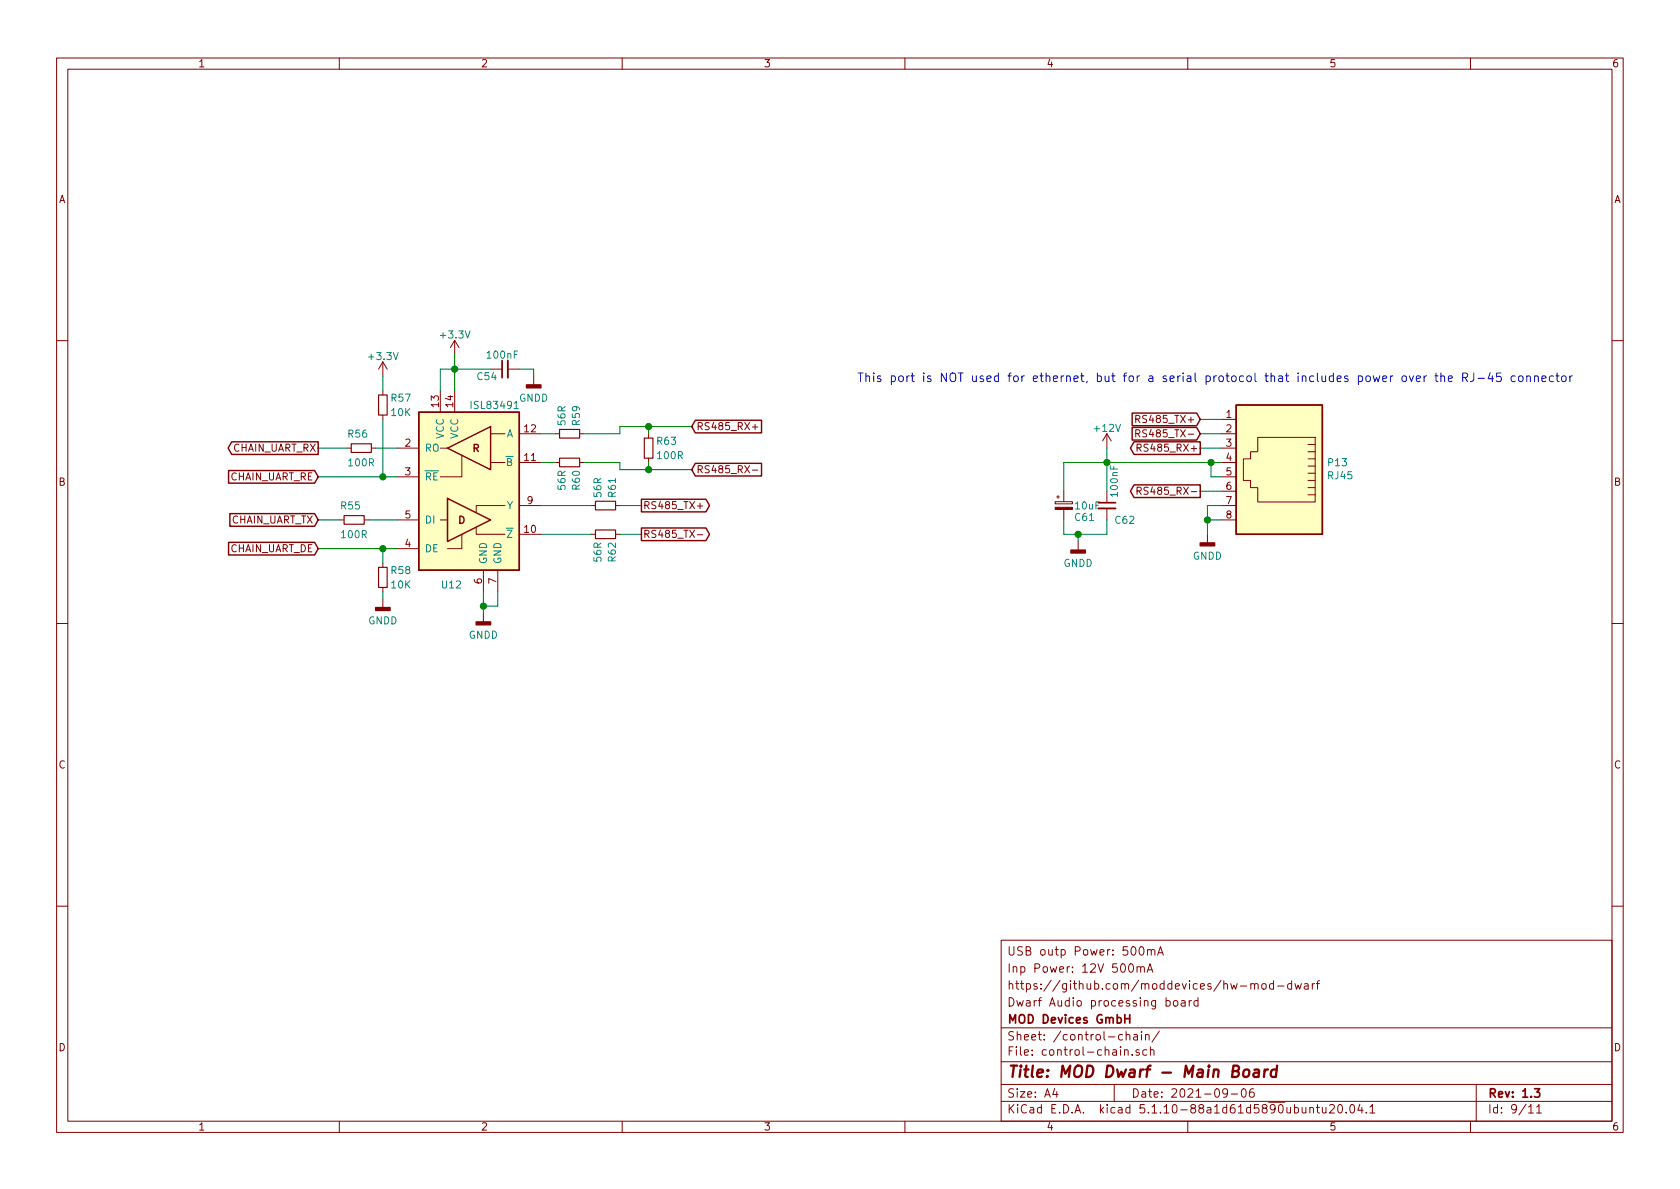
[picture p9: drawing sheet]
<svg xmlns="http://www.w3.org/2000/svg" width="297mm" height="210mm" viewBox="0 0 297 210" stroke-linecap="round" stroke-linejoin="round" font-family="sans-serif">
<g fill="none" stroke="#840000" stroke-width=".18">
<path d="M10 10.3h277v189.9h-277zM12 12.2h273v186.1h-273zM60 10.3v1.9M110 10.3v1.9M160 10.3v1.9M210 10.3v1.9M260 10.3v1.9M10 60.2h2M61.3 79.2h.8M65.7 79.2h.7M67.7 64l-.8 1.3M67.7 64v2.5"/>
<path d="M67.7 69.1v.7M67.7 73.4v.8M67.7 64l.8 1.3M70.2 79.2h3.8M77.9 79.2h1.2M77.9 69.1v3.8M80.4 60.2v2.5M80.4 69.1v3.8M80.4 60.2l-.8 1.3M80.4 60.2l.8 1.3M86.7 76.7h2.6M86.7 65.3h2.1"/>
<path d="M89.8 65.3h2M91.8 76.7h3.8M94.4 66.5v1.6M98.2 76.7h.7M102.5 76.7h.8M114.7 76.7v.8M133 75.5h1M195.7 76.7v2.5M195.7 76.7l-.8 1.3M195.7 76.7l.8 1.3M200.8 76.7l.6-.1 .1-.2v-.3l-.2-.1h-.5v1.3M200.8 74.1h.6l.1-.2v-.3l-.2-.1h-.5v1.2"/>
<path d="M201 79.2l.7-.1v-.4l-.7-.2v1.3M201.1 76.7l.4 .6M201.1 74.1l.4 .6M201.3 79.2l.5 .6M216 76.7h2.6M216 74.2h2.6M216 79.2h2.6M222.4 77.3h10.1v11.5h-10.1v-2.6h-1.3v-1.2h-1.3v-3.9h1.3v-1.2h1.3zM231.3 78.6h1.2M231.3 79.9h1.2M285 60.2h2M60.1 91.9h.7"/>
<path d="M64.4 91.9h.8M67.7 99.6v.7M70.2 84.3h3.8M70.2 91.9h3.8M70.2 97h3.8M77.9 91.9h1.2M81.7 94.5v2.5h-2.6M81.7 80.5v3.8h-3.8M84.2 93.2v1.3h5.1M86.7 81.8h2.6M89.3 89.4h-5.1v1.3M91.8 81.8h3.8"/>
<path d="M91.8 89.4h3.8M91.8 94.5h3.8M98.2 81.8h.7M102.5 81.8h.8M104.5 89.4h.8M104.5 94.5h.8M108.8 89.4h.8M108.8 94.5h.8M114.7 81v.8M123.3 89.5h1M123.3 94.6h1M133 83.1h1"/>
<path d="M186.6 88.7h3v.4h-3zM186.8 87.9h.5M187.1 87.6v.5M188.1 86.9v1.8M188.1 90.1v1.8M190.6 95.8v1.5M195.7 86.9v2M195.7 89.9v2M201 86.8l.7-.1v-.4l-.7-.1v1.2M201.3 86.8l.5 .6M213.5 94.5v1.5M216 81.8h2.6"/>
<path d="M216 84.3h2.6M216 86.9h2.6M216 89.4h2.6M216 91.9h2.6M231.3 81.1h1.2M231.3 82.4h1.2M231.3 83.7h1.2M231.3 85h1.2M231.3 86.2h1.2M231.3 87.5h1.2M10 110.3h2M67.7 103.9v.7"/>
<path d="M67.7 105.9v1.5M85.5 100.8v3.8M85.5 108.5v1.5M88 100.8v3.8M285 110.3h2M10 160.2h2M177 166.3h108v32h-108zM199.7 170.6l.2-.2a.8 .8 0 0 1 .5 .8 .8 .8 0 0 1-.5 .7l-.2-.1-.2-.4zM201 171.1l.3-.2 .3 .1 .1 .9M201 170.9v1M201.5 167.6l.3-.2a.81 .81 0 0 1 .5 .6 .81 .81 0 0 1-.2 .8l-.2 .1a.79 .79 0 0 1-.4-1.3zM201.7 171.1a.36 .36 0 0 1 .3-.2 .36 .36 0 0 1 .3 .2v.8"/>
<path d="M202.8 171.9l.5-1.5 .5 1.5M202.9 168h.1a.37 .37 0 0 1 .6 .1v.8M202.9 167.9v1M203 171.5h.7M203.6 168.1v-.1a.37 .37 0 0 1 .6 .1v.8M204.7 168.9l.5-1.5 .5 1.5M204.8 168.5h.7M206.2 177l.4-.1 .3 .3-.1 .6-.2 .1-.4-.1M207.5 177.1l.2-.2 .5 .2v.7l-.2 .1-.5-.1zM208.9 177h.6v.9M209.5 177.3l-.5 .1-.2 .2 .2 .3 .5-.1M210.3 176.9v1"/>
<path d="M210.7 176.9l-.4 .2v.1M211.8 177l-.4-.1-.3 .3 .1 .6 .2 .1 .4-.1M211.8 176.4v1.5M221.2 174.1v-.1a.37 .37 0 0 1 .6 .1v.8M221.2 173.9v1M221.8 174.1l.2-.2 .4 .1 .1 .9M223.2 174.1l.2-.2 .4 .2 .1 .5-.2 .2-.3 .1-.2-.1zM225.2 174l-.5-.1-.2 .3 .1 .6h.6M225.2 173.4v1.5M225.9 174.4h1.1M228.4 174l-.5-.1-.2 .3v.6l.2 .1 .5-.1M228.4 173.4v1.5"/>
<path d="M229 173.9l.2 1 .3-.7 .3 .7 .3-1M230.7 174h.5l.1 .9M231.3 174.3l-.5 .1-.2 .2 .2 .3 .5-.1M232 173.9v1M232.4 173.9l-.3 .2-.1 .1M232.7 173.9h.6M233.3 173.4l-.4 .3v1.2M285 160.2h2M60 198.3v1.9M110 198.3v1.9M160 198.3v1.9M177 194.8h108"/>
<path d="M177 191.8h108M177 187.8h108M177 181.8h108M186.5 192.5l-.4 1h1M186.8 193v1M197 191.8v3M198.8 185.7l.3-.1 .3 .1 .1 .9M199.1 183.1l.1-.1a.37 .37 0 0 1 .6 .1v.8M199.1 182.4v1.5M200.2 186.5v.1M200.5 183h.5l.1 .9M201.1 183.3l-.5 .1a.29 .29 0 0 0-.2 .2 .29 .29 0 0 0 .2 .3l.5-.1"/>
<path d="M201.4 185.7l-.4-.1-.2 .2 .1 .2 .5 .2v.3h-.6M201.8 182.4v.2M201.8 182.9v1M202.5 183.1l.3-.2 .3 .1 .1 .9M202.5 182.9v1M202.8 185.7l-.5-.1-.2 .3v.6l.2 .1 .5-.1M203.4 185.7l.2-.1 .4 .1v.9M203.4 185.1v1.5M205 182.3l-1.3 2M210 198.3v1.9M217 193.2l-.1 .2a.48 .48 0 0 1-.6-.1v-.6a.48 .48 0 0 1 .6-.1l.1 .1a1.19 1.19 0 0 1-.2 1.2l-.5 .1M217.7 193.5h1.1"/>
<path d="M219.6 192.7l.4-.2a.94 .94 0 0 1 0 1.5 .82 .82 0 0 1-.4-1.3zM221.6 192.5a.59 .59 0 0 0-.7 .7l.1 .7 .2 .1 .5-.1 .1-.5-.2-.2-.4-.1-.3 .3M231.6 196l.2-.2 .4 .1v.9M231.6 195.8v1M232.7 195.8h.6M232.9 195.3v1.3l.4 .2M233.8 195.8l.1 .9 .3 .1 .2-.1M234.4 195.8v1M235.1 195.5l.2-.2h.4l.2 .5-.9 1h.9M236.7 195.4l.3-.1a.94 .94 0 0 1 0 1.5h-.1a1 1 0 0 1-.2-1.4zM238 196.7v.1M238.8 195.5l.3-.2a.94 .94 0 0 1 0 1.5 .82 .82 0 0 1-.3-1.3z"/>
<path d="M240.4 195.2l-.3 1.1h.9M240.8 195.8v1M241.6 196.7v.1M242.2 195.8l.4-.5v1.5M242.2 196.8h.9M260 198.3v1.9M261 191.8v6.5M270.3 195.8l.4-.5v1.5M270.3 196.8h.8M271.7 195.8l.4-.5v1.5M271.7 196.8h.8"/>
</g>
<path d="M88.8 63.7v3.1M194.2 88.9h3M198.9 179.4v1.5M199.7 179.4v1.5M198.9 180.1h.8M271.3 192.5h.9l-.5 .6 .5 .1v.7l-.2 .1-.7-.1" fill="none" stroke="#840000" stroke-width=".3"/>
<path d="M220 189.3a.53 .53 0 0 1 .5-.2 .53 .53 0 0 1 .4 .4l-.1 .6a.54 .54 0 0 1-.5 .4 .54 .54 0 0 1-.5-.4zM221.8 189.2h.8l-.1 1.2M222.6 189.6l-.7 .1a.4 .4 0 0 0-.3 .3 .4 .4 0 0 0 .2 .4l.7-.1M223.6 189.1l-.1 1.3M224.2 189.1a.55 .55 0 0 0-.6 .4M225.7 189.2a.68 .68 0 0 0-1 .3v.6l.1 .2 .2 .1 .6-.1M225.8 188.4l-.2 2" fill="none" stroke="#840000" stroke-width=".41"/>
<path d="M62.1 78.5h3.6v1.5h-3.6zM66.9 69.8h1.6v3.6h-1.6zM98.9 75.9h3.6v1.6h-3.6zM113.9 77.5h1.5v3.5h-1.5zM60.8 91.2h3.6v1.5h-3.6zM98.9 81h3.6v1.5h-3.6zM105.3 93.7h3.5v1.5h-3.5zM105.3 88.6h3.5v1.6h-3.5zM66.9 100.3h1.6v3.6h-1.6z" fill="none" stroke="#840000" stroke-width=".2"/>
<path d="M186.6 89.7h3v.4h-3z" fill="#840000" stroke="#840000" stroke-width=".18"/>
<g fill="#ffffc2" stroke="#ffffc2" stroke-width=".18">
<path d="M218.6 71.6h15.2v22.9h-15.2z"/>
<path d="M74 72.9h17.8v27.9h-17.8z"/>
</g>
<g fill="none" stroke="#840000" stroke-width=".25">
<path d="M41 78.1h15.3v2.3h-15.3l-.7-1.2zM74 72.9h17.8v27.9h-17.8zM79.1 79.2l7.6-3.8v7.7zM122.9 74.3h11.7v2.2h-11.7l-.6-1.1zM200.2 75.6h11.4l.6 1.1-.6 1.1h-11.4zM200.2 73h11.4l.6 1.2-.6 1.1h-11.4zM200.5 78.1h11.7v2.3h-11.7l-.6-1.2zM218.6 71.6h15.2v22.9h-15.2zM40.4 95.9h15.2l.7 1.1-.7 1.1h-15.2zM40.4 83.2h15.2l.7 1.1-.7 1.1h-15.2zM40.6 90.8h15l.7 1.1-.7 1.2h-15zM79.1 88.1l7.6 3.8-7.6 3.9z"/>
<path d="M113.4 88.3h11.4l.7 1.1-.7 1.1h-11.4zM113.4 93.4h11.4l.7 1.1-.7 1.1h-11.4zM122.9 81.9h11.7v2.3h-11.7l-.6-1.1zM200.5 85.7h11.7v2.3h-11.7l-.6-1.1z"/>
</g>
<path d="M89.8 63.7v3.1M194.2 89.9h3" fill="none" stroke="#840000" stroke-width=".33"/>
<g fill="#840000" stroke="#840000" stroke-width=".25">
<path d="M189.4 97.3h2.5v.5h-2.5z"/>
<path d="M212.2 96h2.6v.5h-2.6z"/>
<path d="M66.4 107.4h2.6v.5h-2.6z"/>
<path d="M93.1 68.1h2.5v.5h-2.5z"/>
<path d="M84.2 110h2.5v.5h-2.5z"/>
</g>
<path d="M90.9 72.2h.7" fill="none" stroke="#008484" stroke-width=".18"/>
<g fill="none" stroke="#008400" stroke-width=".18">
<path d="M56.3 79.2h5M66.4 79.2h3.8M67.7 66.5v2.6M67.7 74.2v10.1M80.4 62.7v6.4M86.7 65.3h-8.8v3.8M91.8 65.3h2.6v1.2M95.6 76.7h2.6M114.7 75.4v1.3M122.3 75.4h-12.7v1.3h-6.3M195.7 79.2v7.7M212.2 79.2h3.8"/>
<path d="M212.2 76.7h3.8M212.2 74.2h3.8M56.3 97h13.9M56.3 91.9h3.8M56.3 84.3h13.9M65.2 91.9h5M67.7 97v2.6M95.6 81.8h2.6M95.6 94.5h8.9M95.6 89.4h8.9M103.3 81.8h6.3v1.3h12.7M109.6 94.5h3.8"/>
<path d="M109.6 89.4h3.8M114.7 81.8v1.3M188.1 91.9v2.6h7.6v-2.6M190.6 94.5v1.3M212.2 86.9h3.8M213.5 91.9h2.5M214.1 81.8v2.5h1.9M216 81.8h-27.9v5.1M216 89.4h-2.5v5.1M67.7 104.6v1.3M85.5 104.6v3.9M88 104.6v2.6h-2.5"/>
</g>
<g fill="none" stroke="#0000c2" stroke-width=".18">
<path d="M250.4 67l.8-.2-.1-.3h-.5l-.2 .2 .1 .7h.6M251.8 66.5v1M252.2 66.5l-.4 .2M253.7 66.5h.6M253.9 66v1.3l.4 .2M254.8 66.6l.2-.1h.3l.1 1M254.8 66v1.5M256.1 67l.7-.2-.1-.3h-.4l-.2 .2 .1 .7h.5M258.6 66.7h.7l.2-.2-.1-.4-.2-.1h-.6v1.5M259 66.7l.5 .8M260.6 66v1.1a.51 .51 0 0 1-.6 .4M261.3 66.9h1.2"/>
<path d="M263.5 65.9l-.4 1.1h1M263.9 66.5v1M265.4 66h-.8v.7l.2-.2 .5 .1 .1 .2v.5l-.2 .2h-.4l-.2-.2M267.9 66.5h-.4l-.3 .2v.5l.1 .2h.6M268.6 66.6l.2-.1 .4 .1 .1 .6-.2 .2-.3 .1-.2-.2zM270 66.6l.2-.1h.3l.1 1M270 66.5v1M271.3 66.6l.2-.1h.4l.1 1M271.3 66.5v1M272.6 67l.8-.2-.1-.3h-.5l-.2 .2 .1 .7h.6M274.7 66.5h-.5l-.3 .2 .2 .7h.6M275.1 66.5h.6"/>
<path d="M275.3 66v1.3l.4 .2M276.2 66.6l.2-.1 .4 .1 .1 .6-.1 .2-.4 .1-.2-.2zM277.6 66.5v1M278 66.5h-.3l-.1 .2"/>
</g>
<g fill="#008400" stroke="#008400" stroke-width=".25">
<circle cx="85.5" cy="107.2" r=".51"/>
<circle cx="80.4" cy="65.3" r=".51"/>
<circle cx="195.7" cy="81.8" r=".51"/>
<circle cx="67.7" cy="97" r=".51"/>
<circle cx="190.6" cy="94.5" r=".51"/>
<circle cx="213.5" cy="91.9" r=".51"/>
<circle cx="214.1" cy="81.8" r=".51"/>
<circle cx="67.7" cy="84.3" r=".51"/>
<circle cx="114.7" cy="75.4" r=".51"/>
<circle cx="114.7" cy="83.1" r=".51"/>
</g>
<text font-size="2.8" fill="#840000" x="178" y="190.5">Title: MOD Dwarf - Main Board</text>
<text font-size="2.1" fill="#0000c2" x="151.5" y="67.6">This port is NOT used for ethernet, but for a serial protocol that includes power over the RJ-45 connector</text>
<g font-size="2.1" fill="#840000">
<text x="178" y="172">Inp Power: 12V 500mA</text>
<text x="178" y="169">USB outp Power: 500mA</text>
<text x="178" y="178">Dwarf Audio processing board</text>
<text x="178" y="175">https://github.com/moddevices/hw-mod-dwarf</text>
<text x="178" y="184">Sheet: /control-chain/</text>
<text x="178" y="181">MOD Devices GmbH</text>
<text x="178" y="186.7">File: control-chain.sch</text>
<text x="178" y="196.9">KiCad E.D.A. kicad 5.1.10-88a1d61d5890ubuntu20.04.1</text>
<text x="178" y="194.1">Size: A4</text>
<text x="200" y="194.1">Date: 2021-09-06</text>
<text x="263" y="194.1">Rev: 1.3</text>
<text x="263" y="196.9">Id: 9/11</text>
</g>
<g font-size="1.8" fill="#840000">
<text x="35" y="11.9">1</text>
<text x="85" y="11.9">2</text>
<text x="135" y="11.9">3</text>
<text x="185" y="11.9">4</text>
<text x="235" y="11.9">5</text>
<text x="285" y="11.9">6</text>
<text x="10.4" y="35.9">A</text>
<text x="285.4" y="35.9">A</text>
<text x="77.6" y="72" transform="rotate(-90 77.6 72)">13</text>
<text x="80.1" y="72" transform="rotate(-90 80.1 72)">14</text>
<text x="92.8" y="76.4">12</text>
<text x="123.1" y="76.1">RS485_RX+</text>
<text x="201.8" y="74.8">RS485_TX+</text>
<text x="202.2" y="77.3">RS485_TX-</text>
<text x="216.8" y="73.9">1</text>
<text x="216.8" y="76.4">2</text>
<text x="41.1" y="79.9">CHAIN_UART_RX</text>
<text x="71.7" y="79">2</text>
<text x="83.6" y="79.9">R</text>
<text x="92.8" y="81.5">11</text>
<text x="123.1" y="83.7">RS485_RX-</text>
<text x="202.1" y="79.9">RS485_RX+</text>
<text x="216.8" y="79">3</text>
<text x="216.8" y="81.5">4</text>
<text x="10.4" y="85.9">B</text>
<text x="40.5" y="85">CHAIN_UART_RE</text>
<text x="71.7" y="84.1">3</text>
<text x="93.2" y="89.1">9</text>
<text x="202.5" y="87.5">RS485_RX-</text>
<text x="216.8" y="84.1">5</text>
<text x="216.8" y="86.6">6</text>
<text x="216.8" y="89.1">7</text>
<text x="285.4" y="85.9">B</text>
<text x="40.7" y="92.6">CHAIN_UART_TX</text>
<text x="71.7" y="91.7">5</text>
<text x="81" y="92.6">D</text>
<text x="92.8" y="94.2">10</text>
<text x="113.7" y="90">RS485_TX+</text>
<text x="113.7" y="95.1">RS485_TX-</text>
<text x="216.8" y="91.7">8</text>
<text x="40.5" y="97.7">CHAIN_UART_DE</text>
<text x="71.7" y="96.8">4</text>
<text x="85.2" y="103.2" transform="rotate(-90 85.2 103.2)">6</text>
<text x="87.8" y="103.2" transform="rotate(-90 87.8 103.2)">7</text>
<text x="10.4" y="135.9">C</text>
<text x="285.4" y="135.9">C</text>
<text x="10.4" y="185.9">D</text>
<text x="285.4" y="185.9">D</text>
<text x="35" y="199.9">1</text>
<text x="85" y="199.9">2</text>
<text x="135" y="199.9">3</text>
<text x="185" y="199.9">4</text>
<text x="235" y="199.9">5</text>
<text x="285" y="199.9">6</text>
</g>
<g font-size="1.8" fill="#008484">
<text x="78.1" y="59.9">+3.3V</text>
<text x="65.4" y="63.7">+3.3V</text>
<text x="86.3" y="63.4">100nF</text>
<text x="69.2" y="71">R57</text>
<text x="84.5" y="67.2">C54</text>
<text x="91.8" y="71">GNDD</text>
<text x="61.6" y="77.4">R56</text>
<text x="69.2" y="73.6">10K</text>
<text x="78.5" y="77.6" transform="rotate(-90 78.5 77.6)">VCC</text>
<text x="81" y="77.6" transform="rotate(-90 81 77.6)">VCC</text>
<text x="83.6" y="72.3">ISL83491</text>
<text x="89.5" y="77.3">A</text>
<text x="100" y="75.2" transform="rotate(-90 100 75.2)">56R</text>
<text x="102.5" y="75.2" transform="rotate(-90 102.5 75.2)">R59</text>
<text x="193.6" y="76.4">+12V</text>
<text x="61.7" y="82.5">100R</text>
<text x="75.1" y="79.9">RO</text>
<text x="89.5" y="82.4">B</text>
<text x="116.2" y="78.7">R63</text>
<text x="116.4" y="81.2">100R</text>
<text x="234.9" y="82.4">P13</text>
<text x="75.1" y="85">RE</text>
<text x="100" y="86.6" transform="rotate(-90 100 86.6)">56R</text>
<text x="102.5" y="86.6" transform="rotate(-90 102.5 86.6)">R60</text>
<text x="106.3" y="87.9" transform="rotate(-90 106.3 87.9)">56R</text>
<text x="108.9" y="87.9" transform="rotate(-90 108.9 87.9)">R61</text>
<text x="197.7" y="87.6" transform="rotate(-90 197.7 87.6)">100nF</text>
<text x="234.8" y="84.8">RJ45</text>
<text x="60.4" y="90.1">R55</text>
<text x="60.5" y="95.2">100R</text>
<text x="75.1" y="92.6">DI</text>
<text x="89.6" y="90">Y</text>
<text x="89.7" y="95.1">Z</text>
<text x="190.1" y="92.1">C61</text>
<text x="190.2" y="90.1">10uF</text>
<text x="197.3" y="92.6">C62</text>
<text x="69.2" y="101.5">R58</text>
<text x="75.1" y="97.7">DE</text>
<text x="86.1" y="99.8" transform="rotate(-90 86.1 99.8)">GND</text>
<text x="88.6" y="99.8" transform="rotate(-90 88.6 99.8)">GND</text>
<text x="106.3" y="99.3" transform="rotate(-90 106.3 99.3)">56R</text>
<text x="108.9" y="99.3" transform="rotate(-90 108.9 99.3)">R62</text>
<text x="188" y="100.2">GNDD</text>
<text x="210.9" y="99">GNDD</text>
<text x="69.2" y="104.1">10K</text>
<text x="78.2" y="104.1">U12</text>
<text x="65.1" y="110.4">GNDD</text>
<text x="82.9" y="112.9">GNDD</text>
</g>
</svg>
